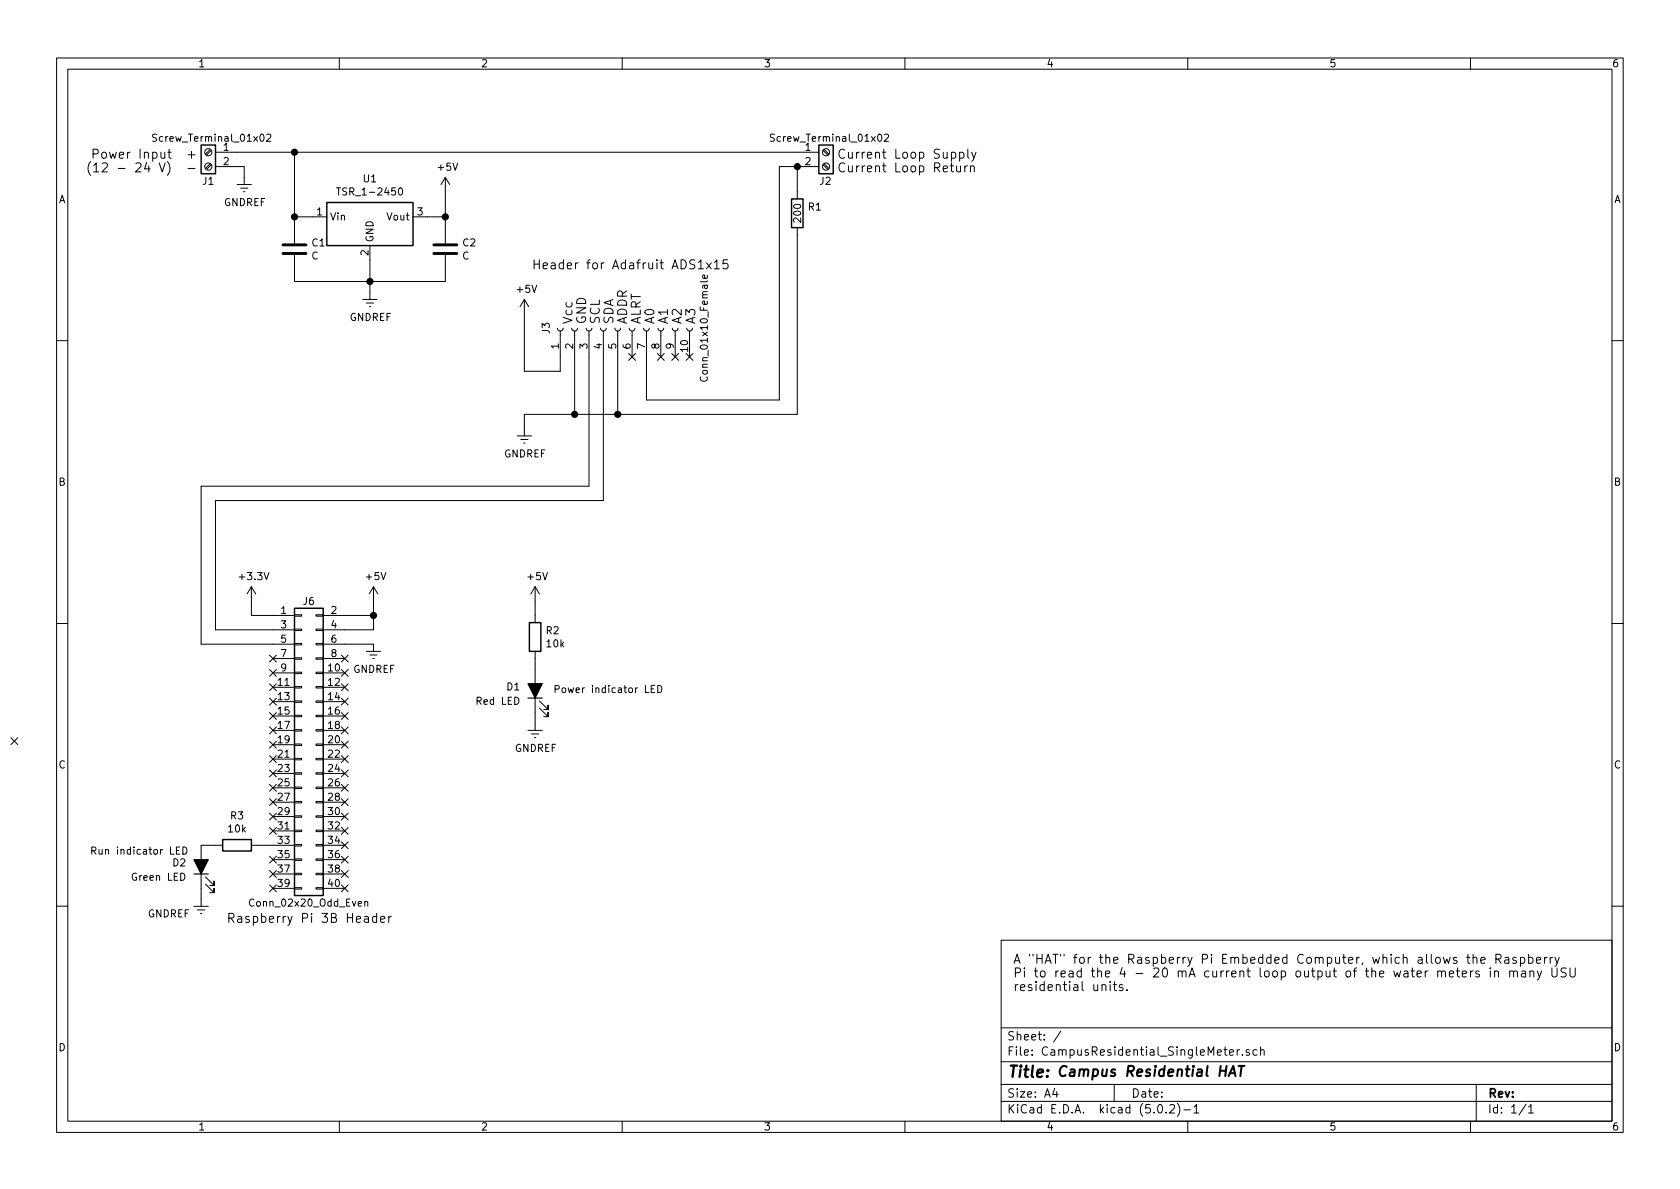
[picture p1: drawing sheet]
<svg xmlns="http://www.w3.org/2000/svg" width="297mm" height="210mm" viewBox="0 0 297 210" stroke-linecap="round" stroke-linejoin="round" font-family="sans-serif">
<g fill="none" stroke="#000" stroke-width=".18">
<path d="M10 10.3h277v189.9h-277zM12 12.2h273v186.1h-273zM60 10.3v1.9M110 10.3v1.9M160 10.3v1.9M210 10.3v1.9M260 10.3v1.9M16 28.6a1.84 1.84 0 0 0 0 2.4M16.5 27.2l.7-.1 .2-.2-.1-.4-.2-.1h-.6v1.6M16.6 29.3l.4-.5v1.6M16.6 30.4h.9M18.1 27.1l.2-.2 .4 .2 .1 .6-.1 .2-.4 .1-.2-.2z"/>
<path d="M18.1 29l.2-.2h.4l.2 .2 .1 .3-.1 .2-.9 .9h1M20.9 29.8h1.2M27.7 23.8l-.5-.1-.2 .1 .1 .5 .5 .2 .1 .3-.2 .2-.5-.1M37.2 29l-.9 .8M37.2 26.4l-.9 .8M37.4 29.1l-.9 .9M37.4 26.6l-.9 .8M38.1 26.9h106.7M38.1 29.5h5.1v3.1M41.9 32.6h2.5M42.5 33.3h1.3M43.1 33.9h.2"/>
<path d="M47.2 23.8l.5-.1 .2 .4-.1 .2-.7 .7h.8M52.1 38.3h5.7M52.1 26.9v16.1M59.5 33.2h.7M70.6 33.3l.1-.1a.67 .67 0 0 1 .5 .7 .67 .67 0 0 1-.5 .6l-.3-.5zM73 38.3h5.7M78.7 31.4v11.6M78.7 31.4l-.7 1.2M78.7 31.4l.8 1.2M136.9 23.8l-.5-.1-.2 .1 .1 .5 .6 .2v.3l-.2 .2-.5-.1M141 29.5v5.7M144.8 29.5h-7v41.2h-23.5v-12.2"/>
<path d="M145.5 29.1l.9 .9M145.5 26.6l.9 .8M145.7 29l.9 .8M145.7 26.4l.9 .8M156.4 23.8l.5-.1 .2 .4-.1 .2-.7 .7h.8M169.1 29.3l.1 1 .4 .1 .2-.2M169.7 27l.4-.1 .3 .3v.5l-.1 .2h-.6M169.7 26.9v1.6M169.8 29.3v1.1M170.6 29.3v1.1M171 29.3l-.3 .1-.1 .2M171.1 26.4v1.4l.2 .2"/>
<path d="M171.6 29.5l.2-.2 .4 .1 .1 1M171.6 29.3v1.1M171.8 26.9l.4 1.1M172.6 26.9l-.6 1.5-.2 .1M52.1 45.1v4.7h26.6v-4.7M64.1 53h2.6M64.8 53.6h1.2M65.3 54.2h.2M65.4 43.4v9.6M92.7 53v12.7h6.4v-7.2M92.7 53l-.8 1.2M92.7 53l.8 1.2"/>
<path d="M98.6 58l.1 .3 .3 .2 .4-.1 .2-.4M101.1 58l.1 .3 .3 .2 .4-.1 .2-.4M101.6 58.5v14.8M103.6 58l.1 .3 .4 .2 .3-.1 .2-.4M104.1 58.5v27.5h-68.5v27.9h16.5M106.2 58l.1 .3 .3 .2 .4-.1 .2-.4M106.7 58.5v30h-68.6v22.9h14M108.7 58l.1 .3 .3 .2 .4-.1 .2-.4M109.2 58.5v14.8M111.3 58l.1 .3 .3 .2 .4-.1 .2-.4M111.8 58.5v4.6M113.8 58l.1 .3 .3 .2 .4-.1 .2-.4"/>
<path d="M116.3 58l.1 .3 .4 .2 .3-.1 .2-.4M116.8 58.5v4.6M118.9 58l.1 .3 .3 .2 .4-.1 .2-.4M119.4 58.5v4.6M121.4 58l.1 .3 .3 .2 .4-.1 .2-.4M121.9 58.5v4.6M123.5 46.4l.4-.5v1.6M123.5 47.5h.9M124.9 46.5l.9 1M125 48.7l.1 .3-.2 .2h-.6v-.5l.2-.1 .1 .6M125.8 46.5l-.9 1M126.3 46.4l.4-.5v1.6"/>
<path d="M126.3 47.5h.9M128.7 45.9h-.8l-.1 .8 .2-.1h.6l.1 .3v.5l-.3 .1h-.4l-.2-.1M141 40.3v33h-48.3v3.8M10 60.2h2M91.4 77.1h2.6M92.1 77.7h1.2M92.6 78.4h.2M111.2 62.5l1.2 1.2M112.4 62.5l-1.2 1.2M116.2 62.5l1.2 1.2M117.4 62.5l-1.2 1.2M118.8 62.5l1.2 1.2"/>
<path d="M120 62.5l-1.2 1.2M121.3 62.5l1.2 1.2M122.5 62.5l-1.2 1.2M123.9 66.6a.6 .6 0 0 0 .5 .9 .6 .6 0 0 0 .7-.6l-.2-.3M285 60.2h2M10 110.3h2M44.4 103.8v5h7.7M44.4 103.8l-.7 1.2M44.4 103.8l.8 1.2M47.7 115.8l1.2 1.3M47.7 118.4l1.2 1.2M48.3 119h3.8"/>
<path d="M48.3 116.5h3.8M48.9 118.4l-1.2 1.2M48.9 115.8l-1.2 1.3M52.1 118.9h1.2v.2h-1.2zM52.1 116.3h1.2v.3h-1.2zM52.1 113.8h1.2v.2h-1.2zM52.1 111.2h1.2v.3h-1.2zM52.1 108.7h1.2v.3h-1.2zM55.9 118.9h1.2v.2h-1.2zM55.9 116.3h1.2v.3h-1.2zM55.9 113.8h1.2v.2h-1.2zM55.9 111.2h1.2v.3h-1.2z"/>
<path d="M55.9 108.7h1.2v.3h-1.2zM57.1 108.8h8.9M57.1 119h3.9M57.1 113.9h8.9v1.3M57.1 116.5h3.9M60.4 115.8l1.2 1.3M60.4 118.4l1.2 1.2M61.6 115.8l-1.2 1.3M61.6 118.4l-1.2 1.2M64.8 115.2h2.5M65.4 115.8h1.3M65.9 116.5h.3"/>
<path d="M66 103.8v7.6h-8.9M66 103.8l-.7 1.2M66 103.8l.8 1.2M94.6 103.8v6.3M94.6 115.2v14M94.6 103.8l-.7 1.2M94.6 103.8l.8 1.2M285 110.3h2M1.9 130.4l1.2 1.3M3.1 130.4l-1.2 1.3M47.7 123.5l1.2 1.2M47.7 131.1l1.2 1.2"/>
<path d="M47.7 138.7l1.2 1.2M47.7 136.2l1.2 1.2M47.7 133.6l1.2 1.2M47.7 128.5l1.2 1.3M47.7 126l1.2 1.2M47.7 120.9l1.2 1.2M48.3 121.5h3.8M48.3 124.1h3.8M48.3 126.6h3.8M48.3 129.2h3.8M48.3 131.7h3.8M48.3 134.2h3.8"/>
<path d="M48.3 136.8h3.8M48.3 139.3h3.8M48.9 128.5l-1.2 1.3M48.9 133.6l-1.2 1.2M48.9 136.2l-1.2 1.2M48.9 138.7l-1.2 1.2M48.9 131.1l-1.2 1.2M48.9 126l-1.2 1.2M48.9 123.5l-1.2 1.2M48.9 120.9l-1.2 1.2M52.1 139.2h1.2v.2h-1.2zM52.1 136.6h1.2v.3h-1.2z"/>
<path d="M52.1 134.1h1.2v.3h-1.2zM52.1 131.6h1.2v.2h-1.2zM52.1 129h1.2v.3h-1.2zM52.1 126.5h1.2v.2h-1.2zM52.1 123.9h1.2v.3h-1.2zM52.1 121.4h1.2v.3h-1.2zM55.9 139.2h1.2v.2h-1.2zM55.9 136.6h1.2v.3h-1.2zM55.9 134.1h1.2v.3h-1.2zM55.9 131.6h1.2v.2h-1.2zM55.9 129h1.2v.3h-1.2zM55.9 126.5h1.2v.2h-1.2z"/>
<path d="M55.9 123.9h1.2v.3h-1.2zM55.9 121.4h1.2v.3h-1.2zM57.1 121.5h3.9M57.1 124.1h3.9M57.1 126.6h3.9M57.1 129.2h3.9M57.1 131.7h3.9M57.1 134.2h3.9M57.1 136.8h3.9M57.1 139.3h3.9M60.4 120.9l1.2 1.2M60.4 123.5l1.2 1.2"/>
<path d="M60.4 128.5l1.2 1.3M60.4 131.1l1.2 1.2M60.4 133.6l1.2 1.2M60.4 136.2l1.2 1.2M60.4 138.7l1.2 1.2M60.4 126l1.2 1.2M61.6 120.9l-1.2 1.2M61.6 123.5l-1.2 1.2M61.6 128.5l-1.2 1.3M61.6 131.1l-1.2 1.2M61.6 133.6l-1.2 1.2M61.6 136.2l-1.2 1.2"/>
<path d="M61.6 138.7l-1.2 1.2M61.6 126l-1.2 1.2M93.3 129.2h2.6M94 129.8h1.2M94.5 130.4h.2M95.4 125.2l1.5 1.5v-.7v.7h-.8M95.4 123.9l1.5 1.6v-.8v.8h-.8M114.1 121.2v1.3h.6M115.1 121.8h.5M115.7 121.2h-.6v1.3h.6M116.3 121.2a.64 .64 0 0 1 .7 .6 .64 .64 0 0 1-.7 .7zM31.2 150.4h.4"/>
<path d="M31.8 149.8h-.6v1.2h.6M32.3 149.8a.64 .64 0 0 1 .7 .6 .64 .64 0 0 1-.7 .6zM36.3 156.3l1.5 1.6v-.8v.8h-.7M36.3 155.1l1.5 1.5v-.8v.8h-.7M39.4 149.5h-3.8v10.8M44.4 149.5h7.7M47.7 156.5l1.2 1.2M47.7 153.9l1.2 1.3M47.7 151.4l1.2 1.2M47.7 146.3l1.2 1.2M47.7 143.8l1.2 1.2M47.7 141.2l1.2 1.3"/>
<path d="M48.3 141.9h3.8M48.3 144.4h3.8M48.3 146.9h3.8M48.3 152h3.8M48.3 154.6h3.8M48.3 157.1h3.8M48.9 141.2l-1.2 1.3M48.9 143.8l-1.2 1.2M48.9 146.3l-1.2 1.2M48.9 153.9l-1.2 1.3M48.9 156.5l-1.2 1.2M48.9 151.4l-1.2 1.2"/>
<path d="M52.1 157h1.2v.2h-1.2zM52.1 154.4h1.2v.3h-1.2zM52.1 151.9h1.2v.2h-1.2zM52.1 149.3h1.2v.3h-1.2zM52.1 146.8h1.2v.3h-1.2zM52.1 144.3h1.2v.2h-1.2zM52.1 141.7h1.2v.3h-1.2zM55.9 157h1.2v.2h-1.2zM55.9 154.4h1.2v.3h-1.2zM55.9 151.9h1.2v.2h-1.2zM55.9 149.3h1.2v.3h-1.2zM55.9 146.8h1.2v.3h-1.2z"/>
<path d="M55.9 144.3h1.2v.2h-1.2zM55.9 141.7h1.2v.3h-1.2zM57.1 141.9h3.9M57.1 144.4h3.9M57.1 146.9h3.9M57.1 149.5h3.9M57.1 152h3.9M57.1 154.6h3.9M57.1 157.1h3.9M60.4 141.2l1.2 1.3M60.4 143.8l1.2 1.2M60.4 146.3l1.2 1.2"/>
<path d="M60.4 148.9l1.2 1.2M60.4 151.4l1.2 1.2M60.4 153.9l1.2 1.3M60.4 156.5l1.2 1.2M61.6 141.2l-1.2 1.3M61.6 143.8l-1.2 1.2M61.6 146.3l-1.2 1.2M61.6 148.9l-1.2 1.2M61.6 151.4l-1.2 1.2M61.6 153.9l-1.2 1.3M61.6 156.5l-1.2 1.2M64.5 159.5l.2-.1 .3 .1v.7"/>
<path d="M64.5 159.4v.8M10 160.2h2M34.3 160.3h2.5M34.9 160.9h1.3M35.4 161.5h.3M64.5 162.1h.6l.1 1M65.2 162.4l-.6 .1a.31 .31 0 0 0-.2 .3 .31 .31 0 0 0 .2 .3l.6-.1M66.6 162.1l-.5-.1-.3 .4v.4l.2 .2h.6M66.6 161.5v1.6M67.3 162.6l.7-.2v-.3l-.5-.1-.2 .3 .1 .7h.6M68.7 162v1.1M69.2 162l-.3 .1-.2 .3"/>
<path d="M177 166.3h108v32h-108zM196.3 174.1v1.1M196.8 174.1h.6M197.1 173.6v1.3v.2l.3 .1M198.5 174.2l-.4-.1-.2 .2 .1 .3 .5 .1v.4h-.6M199.3 175v.2M256.3 172.2l.7-.1-.1-.3-.4-.1-.2 .2v.8h.6M257.5 171.7h.6M257.7 171.2v1.3l.1 .2 .3 .1M258.5 172.2l.8-.1-.1-.3-.4-.1-.3 .2 .1 .8h.6M259.3 169.3h.6M259.5 168.8v1.3l.1 .2 .3 .1"/>
<path d="M260 171.7v1.1M260.5 169.4l.2-.1 .4 .1v1M260.5 171.7l-.4 .1-.1 .2M260.5 168.8v1.6M261.5 171.8l-.4-.1-.2 .2 .1 .3 .5 .1v.4h-.6M261.8 169.8l.8-.1-.1-.3-.4-.1-.3 .2 .1 .8h.6M263.5 171.2v.1M263.5 171.7v1.1M264.3 171.9l.2-.2 .4 .1v1M264.3 171.7v1.1M264.5 169.6l.8-.1 .1-.2-.1-.4-.2-.1h-.6v1.6M264.9 169.6l.5 .8"/>
<path d="M266.1 169.4h.6l.1 1M266.8 169.7h-.6a.31 .31 0 0 0-.2 .3 .31 .31 0 0 0 .2 .4l.6-.1M266.9 171.9l.3-.2 .3 .1 .1 1M266.9 171.7v1.1M267.6 171.9l.2-.2 .4 .1 .1 1M268.1 169.4l-.4-.1-.2 .2v.2l.6 .2v.4h-.6M268.8 169.4l.5-.1 .3 .3v.4l-.2 .3h-.6M268.8 169.3v1.6M269.1 171.8h.6v1M269.7 172.1l-.5 .1a.31 .31 0 0 0-.2 .3 .31 .31 0 0 0 .2 .3l.5-.1M270.3 169.4l.4-.1 .3 .3v.4l-.1 .3h-.6M270.3 168.8v1.6"/>
<path d="M270.5 171.9l.2-.2 .4 .1 .1 1M270.5 171.7v1.1M271.7 169.8l.7-.1-.1-.3-.4-.1-.2 .2v.8h.6M271.8 171.7l.4 1.1M272.6 171.7l-.6 1.4-.2 .2M273.1 169.3v1.1M273.6 169.3l-.3 .1-.2 .2M274.1 169.3v1.1M274.4 171.2v1.3l.3 .3 .5-.1 .1-.2v-1.3M274.5 169.3l-.3 .1-.1 .2M274.9 169.3l.4 1.1M275.7 169.3l-.5 1.4-.3 .2"/>
<path d="M276.9 171.2h-.6l-.2 .1v.5l.7 .3 .1 .4-.3 .3-.6-.1M277.6 171.2v1.3l.3 .3 .5-.1 .1-.2v-1.3M285 160.2h2M60 198.3v1.9M110 198.3v1.9M160 198.3v1.9M177 194.8h108M177 191.8h108M177 187.8h108M177 181.8h108M186.5 192.5l-.4 1h1M186.8 193v1"/>
<path d="M187.6 182.3l-1.3 2M197 191.8v3M204.8 195.5l.4-.2a.94 .94 0 0 1 0 1.5 .79 .79 0 0 1-.4-1.3zM206.2 196.7v.1M206.8 195.5l.2-.2h.4l.2 .2 .1 .3-.1 .2-.8 .8h.9M208.2 195.1a1.71 1.71 0 0 1 0 2.3M209.3 196.3h1.2M210 198.3v1.9M211.1 195.8l.4-.5v1.5M211.1 196.8h.9M217.4 186.1l.7-.1-.1-.3-.4-.1-.2 .2v.7h.6M218.7 185.6v1"/>
<path d="M219.2 185.6l-.5 .3M219.7 186.5v.1M220.9 185.7l-.4-.1-.2 .2 .1 .2 .5 .2v.3h-.6M222.2 185.7l-.4-.1-.3 .3 .1 .6 .2 .1 .4-.1M222.9 185.7l.2-.1 .3 .1 .1 .9M222.9 185.1v1.5M260 198.3v1.9M261 191.8v6.5M269.8 195.2l-1.2 2M270.3 195.8l.4-.5v1.5M270.3 196.8h.8"/>
<circle cx="36.8" cy="29.5" r=".63"/>
<circle cx="36.8" cy="26.9" r=".63"/>
<circle cx="146" cy="29.5" r=".63"/>
<circle cx="146" cy="26.9" r=".63"/>
</g>
<path d="M35.6 25.6h2.5v5.1h-2.5zM57.8 35.8h15.2v7.6h-15.2zM140 35.2h2v5.1h-2zM144.8 25.6h2.5v5.1h-2.5zM52.1 107.6h5v50.8h-5zM93.6 110.1h2v5.1h-2zM39.4 148.5h5v2h-5z" fill="none" stroke="#000" stroke-width=".25"/>
<g fill="#000" stroke="#000" stroke-width=".25">
<circle cx="52.1" cy="26.9" r=".51"/>
<circle cx="52.1" cy="38.3" r=".51"/>
<circle cx="78.7" cy="38.3" r=".51"/>
<circle cx="141" cy="29.5" r=".51"/>
<circle cx="65.4" cy="49.8" r=".51"/>
<circle cx="101.6" cy="73.3" r=".51"/>
<circle cx="109.2" cy="73.3" r=".51"/>
<circle cx="66" cy="108.8" r=".51"/>
</g>
<path d="M217.2 190.3l.9-1.8 .3 1.8M217.5 189.8h.8M219 188.5h1M219.5 188.5l-.2 1.8" fill="none" stroke="#000" stroke-width=".36"/>
<path d="M50 44.8h4.1M50 43.3h4.1M76.7 44.8h4.1M76.7 43.3h4.1" fill="none" stroke="#000" stroke-width=".51"/>
<path d="M93.3 123.4h2.6M34.3 154.6h2.5" fill="none" stroke="#000" stroke-width=".2"/>
<path d="M93.3 120.9h2.6l-1.3 2.5zM34.3 152h2.5l-1.2 2.6z" fill="#000" stroke="#000" stroke-width=".2"/>
<text font-size="2.8" x="178" y="190.5">Title:</text>
<text font-size="2.5" x="186.7" y="190.4">Campus Residential HAT</text>
<g font-size="2.2">
<text x="19.6" y="28.1">Power Input +</text>
<text x="148" y="28.1">Current Loop Supply</text>
<text x="22.4" y="30.5">(12 - 24 V) -</text>
<text x="148" y="30.5">Current Loop Return</text>
<text x="94" y="47.6">Header for Adafruit ADS1x15</text>
<text x="101.2" y="57.4" transform="rotate(-90 101.2 57.4)">Vcc</text>
<text x="103.6" y="57.4" transform="rotate(-90 103.6 57.4)">GND</text>
<text x="106" y="57.4" transform="rotate(-90 106 57.4)">SCL</text>
<text x="108.5" y="57.4" transform="rotate(-90 108.5 57.4)">SDA</text>
<text x="110.9" y="57.4" transform="rotate(-90 110.9 57.4)">ADDR</text>
<text x="113.3" y="57.4" transform="rotate(-90 113.3 57.4)">ALRT</text>
<text x="115.7" y="57.4" transform="rotate(-90 115.7 57.4)">A0</text>
<text x="118.1" y="57.4" transform="rotate(-90 118.1 57.4)">A1</text>
<text x="120.5" y="57.4" transform="rotate(-90 120.5 57.4)">A2</text>
<text x="122.9" y="57.4" transform="rotate(-90 122.9 57.4)">A3</text>
<text x="40" y="163.2">Raspberry Pi 3B Header</text>
<text x="179.1" y="170.4">A &quot;HAT&quot; for the Raspberry Pi Embedded Computer, which allows the Raspberry</text>
<text x="179.1" y="172.8">Pi to read the 4 - 20 mA current loop output of the water meters in many USU</text>
<text x="179.1" y="175.3">residential units.</text>
</g>
<g font-size="2.1">
<text x="178" y="184">Sheet: /</text>
<text x="178" y="186.7">File: CampusResidential_SingleMeter.sch</text>
<text x="178" y="196.9">KiCad E.D.A. kicad (5.0.2)-1</text>
<text x="178" y="194.1">Size: A4</text>
<text x="200" y="194.1">Date:</text>
<text x="263" y="194.1">Rev:</text>
<text x="263" y="196.9">Id: 1/1</text>
</g>
<g font-size="1.8">
<text x="35" y="11.9">1</text>
<text x="85" y="11.9">2</text>
<text x="135" y="11.9">3</text>
<text x="185" y="11.9">4</text>
<text x="235" y="11.9">5</text>
<text x="285" y="11.9">6</text>
<text x="27.7" y="25.1">Screw_Terminal_01x02</text>
<text x="39.5" y="26.7">1</text>
<text x="39.5" y="29.2">2</text>
<text x="136.9" y="25.1">Screw_Terminal_01x02</text>
<text x="142.4" y="26.7">1</text>
<text x="142.4" y="29.2">2</text>
<text x="10.4" y="35.9">A</text>
<text x="35.9" y="32.7">J1</text>
<text x="60.4" y="34.6">TSR_1-2450</text>
<text x="64.3" y="32.3">U1</text>
<text x="77.5" y="30.2">+5V</text>
<text x="145" y="32.7">J2</text>
<text x="285.4" y="35.9">A</text>
<text x="39.6" y="36.4">GNDREF</text>
<text x="56" y="38.1">1</text>
<text x="58.3" y="39">Vin</text>
<text x="68.6" y="39">Vout</text>
<text x="73.8" y="38.1">3</text>
<text x="141.7" y="39.2" transform="rotate(-90 141.7 39.2)">200</text>
<text x="143" y="37.2">R1</text>
<text x="55.1" y="45.9">C</text>
<text x="55.2" y="43.6">C1</text>
<text x="65.2" y="45.2" transform="rotate(-90 65.2 45.2)">2</text>
<text x="66" y="42.9" transform="rotate(-90 66 42.9)">GND</text>
<text x="81.7" y="45.9">C</text>
<text x="81.9" y="43.6">C2</text>
<text x="91.5" y="51.8">+5V</text>
<text x="61.8" y="56.8">GNDREF</text>
<text x="97.2" y="59" transform="rotate(-90 97.2 59)">J3</text>
<text x="98.8" y="61.7" transform="rotate(-90 98.8 61.7)">1</text>
<text x="101.3" y="61.7" transform="rotate(-90 101.3 61.7)">2</text>
<text x="103.9" y="61.7" transform="rotate(-90 103.9 61.7)">3</text>
<text x="106.4" y="61.7" transform="rotate(-90 106.4 61.7)">4</text>
<text x="109" y="61.7" transform="rotate(-90 109 61.7)">5</text>
<text x="111.5" y="61.7" transform="rotate(-90 111.5 61.7)">6</text>
<text x="114" y="61.7" transform="rotate(-90 114 61.7)">7</text>
<text x="116.6" y="61.7" transform="rotate(-90 116.6 61.7)">8</text>
<text x="119.1" y="61.7" transform="rotate(-90 119.1 61.7)">9</text>
<text x="121.7" y="62.2" transform="rotate(-90 121.7 62.2)">10</text>
<text x="125.1" y="66.8" transform="rotate(-90 125.1 66.8)">Conn_01x10_Female</text>
<text x="89.1" y="80.9">GNDREF</text>
<text x="10.4" y="85.9">B</text>
<text x="285.4" y="85.9">B</text>
<text x="42.5" y="102.6">+3.3V</text>
<text x="53.6" y="107">J6</text>
<text x="64.8" y="102.6">+5V</text>
<text x="93.4" y="102.6">+5V</text>
<text x="49.7" y="108.6">1</text>
<text x="49.7" y="111.1">3</text>
<text x="49.7" y="113.7">5</text>
<text x="58.6" y="108.6">2</text>
<text x="58.6" y="111.1">4</text>
<text x="58.6" y="113.7">6</text>
<text x="96.6" y="112.2">R2</text>
<text x="49.7" y="116.2">7</text>
<text x="49.7" y="118.7">9</text>
<text x="58.1" y="118.7">10</text>
<text x="58.6" y="116.2">8</text>
<text x="62.4" y="119">GNDREF</text>
<text x="96.7" y="114.5">10k</text>
<text x="49.2" y="121.3">11</text>
<text x="49.2" y="123.8">13</text>
<text x="58.1" y="121.3">12</text>
<text x="58.1" y="123.8">14</text>
<text x="84.4" y="124.6">Red LED</text>
<text x="89.6" y="122.1">D1</text>
<text x="97.8" y="122.5">Power indicator LED</text>
<text x="49.2" y="126.4">15</text>
<text x="49.2" y="128.9">17</text>
<text x="49.2" y="131.4">19</text>
<text x="58.1" y="126.4">16</text>
<text x="58.1" y="128.9">18</text>
<text x="58.1" y="131.4">20</text>
<text x="10.4" y="135.9">C</text>
<text x="49.2" y="134">21</text>
<text x="49.2" y="136.5">23</text>
<text x="58.1" y="134">22</text>
<text x="58.1" y="136.5">24</text>
<text x="91" y="133">GNDREF</text>
<text x="285.4" y="135.9">C</text>
<text x="49.2" y="139.1">25</text>
<text x="49.2" y="141.6">27</text>
<text x="58.1" y="139.1">26</text>
<text x="58.1" y="141.6">28</text>
<text x="40.4" y="147.2">10k</text>
<text x="40.8" y="144.9">R3</text>
<text x="49.2" y="144.1">29</text>
<text x="49.2" y="146.7">31</text>
<text x="49.2" y="149.2">33</text>
<text x="58.1" y="144.1">30</text>
<text x="58.1" y="146.7">32</text>
<text x="58.1" y="149.2">34</text>
<text x="15.9" y="151.1">Run indicator LED</text>
<text x="23.5" y="155.7">Green LED</text>
<text x="30.6" y="153.2">D2</text>
<text x="49.2" y="151.8">35</text>
<text x="49.2" y="154.3">37</text>
<text x="58.1" y="151.8">36</text>
<text x="58.1" y="154.3">38</text>
<text x="44.6" y="160.3">Conn_02x20_Odd_Even</text>
<text x="49.2" y="156.8">39</text>
<text x="58.1" y="156.8">40</text>
<text x="26.1" y="162.2">GNDREF</text>
<text x="10.4" y="185.9">D</text>
<text x="285.4" y="185.9">D</text>
<text x="35" y="199.9">1</text>
<text x="85" y="199.9">2</text>
<text x="135" y="199.9">3</text>
<text x="185" y="199.9">4</text>
<text x="235" y="199.9">5</text>
<text x="285" y="199.9">6</text>
</g>
</svg>
